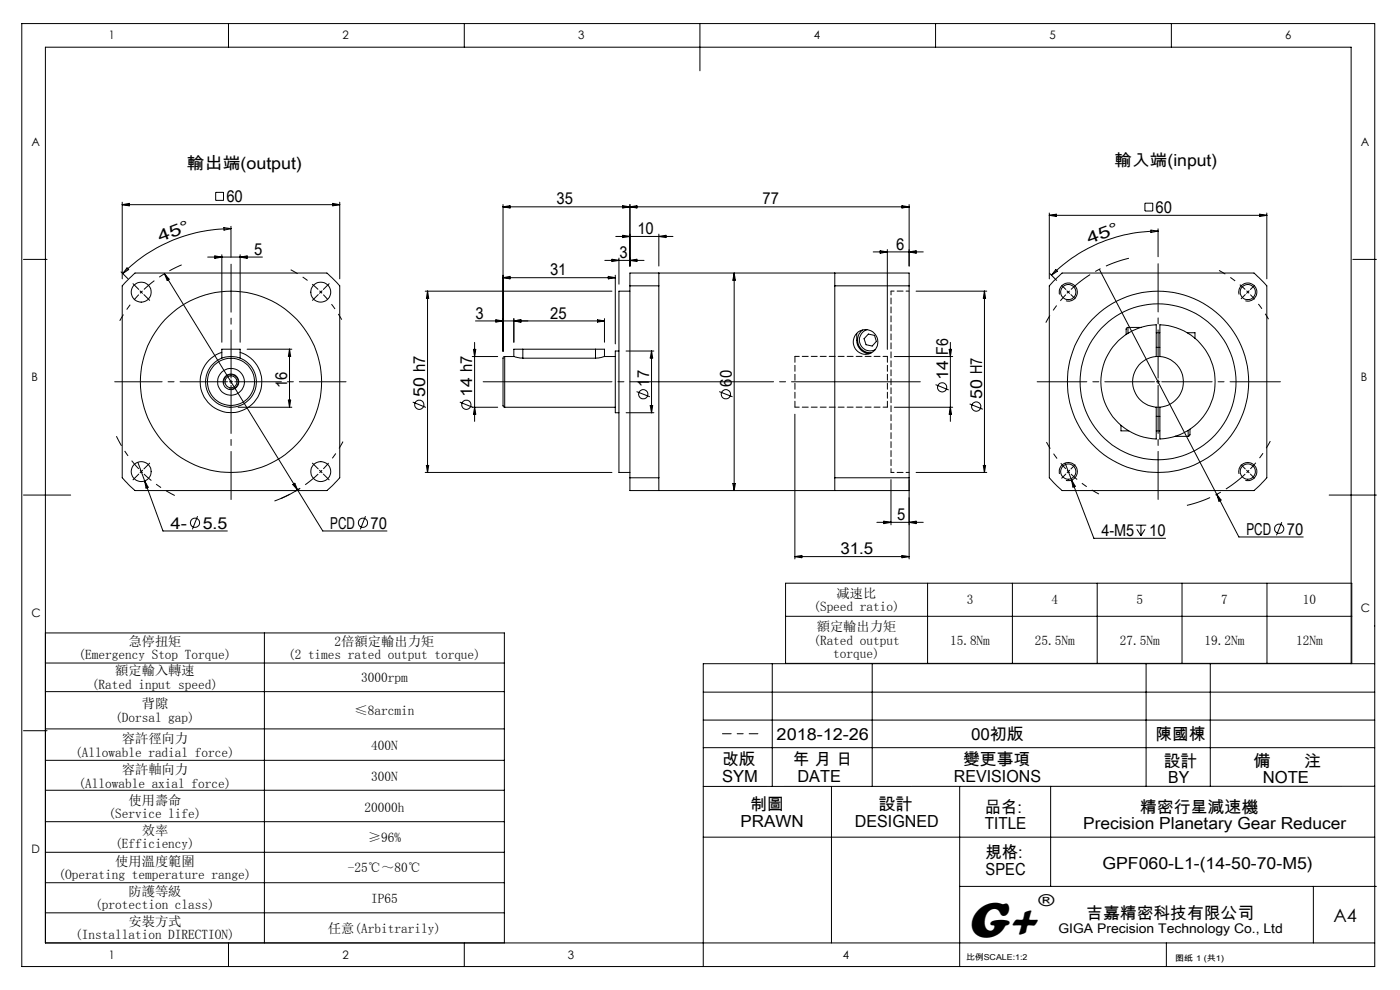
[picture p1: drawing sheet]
<svg xmlns="http://www.w3.org/2000/svg" width="297mm" height="210mm" viewBox="0 0 297 210" stroke-linecap="round" stroke-linejoin="round" font-family="sans-serif">
<g fill="none" stroke="#000" stroke-width=".21">
<path d="M4.6 5h287v200h-287zM48.5 5v5M98.5 5v5M148.5 5v10M198.5 5v5M248.5 5v5M5 55h5M25.7 57.7l1.4 1.4M25.9 42.9v16.3M25.9 43.4h46.2M25.9 43.4l1.5-.3v.6zM27 56.8l.3 .4-1.3 .8z"/>
<path d="M27.2 59.3l1.4-1.4h40.8l2 2 .7 .7v40.7l-1.7 1.8-1 1h-40.8l-1.4-1.3-1.3-1.5v-40.7zM34.9 58.1l28.2 45.8M34.9 58.1l1 1.1-.4 .3zM44.1 54.5h11.6M45.6 54.3l1.5 .2-1.5 .3zM45.8 40.8h1.6v1.7h-1.6zM47.1 54v18.6M47.5 48.3l1.5 .2-1.5 .3zM49 48.5a32.5 32.5 0 0 0-23 9.5M49 48v6.6M50.9 54v18.6M50.9 54.5l1.5-.2v.5z"/>
<path d="M70.6 43.1l1.5 .3-1.5 .3zM72.1 42.9v16.3M106.7 43.9h86.2M106.7 43.4v31.1M106.7 43.9l1.5-.3v.5zM106.7 58.9l1.5-.3v.6zM106.7 58.9h23.8M128.3 55.2h8.3M129 58.6l1.5 .3-1.5 .3zM129.8 55l1.5 .2-1.5 .3zM130.5 58.4v14.5M130.6 50.2h12.2"/>
<path d="M131.3 54.7v5.6M132.1 43.6l1.5 .3-1.5 .2zM132.1 49.9l1.5 .3-1.5 .2zM133.6 43.4v13M133.6 43.9l1.5-.3v.5zM133.6 55.2l1.5-.2v.5zM139.8 49.7v6.7M139.8 50.2l1.5-.3v.5zM139.8 57.9v2.7M155.8 57.9v46.2M155.8 57.9l.2 1.5h-.5zM177.1 57.9v2.7"/>
<path d="M185.2 53.4h10.7M186.7 53.2l1.5 .2-1.5 .3zM188.2 52.9v21.2M191.3 43.6l1.6 .3-1.6 .2zM192.9 53.4l1.4-.2v.5zM192.9 43.4v13M222.6 45.2v14M222.6 45.7h46.1M222.6 45.7l1.5-.3v.5zM222.7 58l1.5 1.5M223.6 59.6l1.7-1.7h40.7l1.1 1 1.6 1.7v40.7l-1.3 1.5-1.4 1.3h-40.7l-1-1-1.7-1.8v-40.7zM224 57.2l.3 .3-1.2 .9z"/>
<path d="M233.2 57.1l24.9 47.8M242.9 43.1h1.6v1.7h-1.6zM244.2 48.8l1.5 .2-1.5 .3zM245.7 49a32.2 32.2 0 0 0-22.6 9.4M245.7 48.5v6M267.2 45.4l1.5 .3-1.5 .2zM268.7 45.2v14M287 55h5M29.7 61.7l.3 .3M30 62l-.3 .2M30 62l.2 .2M30.2 61.7l-.2 .3"/>
<path d="M47.1 74.7a6.5 6.5 0 0 0-3.4 10.1 6.5 6.5 0 0 0 10.6 0 6.5 6.5 0 0 0-3.4-10.1M47.1 76v-1.9h3.8v1.9M52.4 74.1h9.5M61.4 74.1v12.3M61.4 74.1l.3 1.5h-.5zM90.2 61.8h39.6M90.7 61.8l.2 1.5h-.4zM90.7 61.8v38.4M100.2 75.6h5.4M100.4 74.1h.5l-.2 1.5zM100.7 72.6v16.8M105.2 67.8l1.5 .3-1.5 .2z"/>
<path d="M107.1 75.6l-.4 .2v10.3l.4 .3M107.1 75.6v10.8M107.1 75.6h1.9M109 68.1l1.5-.3v.5zM109 75.6l1.9 .4M109 67.6v5M110.9 74.1h-1.9v1.5M110.9 74.1h15.4M110.9 76h15.4M110.9 74.1v1.9M126.3 74.1h1.9v1.5M126.3 74.1v1.9"/>
<path d="M126.8 67.8l1.4 .3-1.4 .2zM128.2 75.6l-1.9 .4M128.2 75.6h2.3M128.2 67.6v5M128.2 68.1h-27.3M131.3 74.5h-.8v13.1h.8M132.8 74.5h5.9M133.6 60.6v-2.7h59.3v2.7M133.6 61.8h-2.3v38.4h2.3M133.6 60.6v40.7M133.6 60.6h6.2M138.2 74.5v13.1"/>
<path d="M138.2 74.5l.3 1.4h-.6zM139.8 60.6v40.7M177.1 60.6h15.8M177.1 60.6v40.7M181.8 70.7a4.6 4.6 0 0 0 1 3.7l.9 .5 .7 .1M183 70a2.69 2.69 0 0 0-.9 3.2 2.69 2.69 0 0 0 2.8 1.6M183.9 69.9a2.31 2.31 0 0 0-1.4 3.1 2.31 2.31 0 0 0 3.1 1.2M184.2 70.9l1.3 .2 .4 1.3-.9 1-1.3-.3-.4-1.2zM189.7 75.6h12.4M192.9 60.6v40.7M194.3 61.8h15M201.4 74.1h.5l-.3 1.5z"/>
<path d="M201.6 72.6v16.8M208.8 61.8v38.4M208.8 61.8l.3 1.5h-.5zM224.8 62.5a1.92 1.92 0 0 1 1.7-2.5 1.92 1.92 0 0 1 2.1 2.1 1.92 1.92 0 0 1-2.5 1.7M226.3 61.7l.3 .3M226.6 62l-.2 .2M226.6 62l.3 .2M226.9 61.7l-.3 .3M239.3 69.5l-.4 .2v1.2M239.3 69.5v1.2M239.3 69.5h2.7M242 69.5h.1"/>
<path d="M245.3 75.6a5.4 5.4 0 0 0-5 5.4 5.4 5.4 0 0 0 5 5.4M245.3 75.6v-6.7a12.1 12.1 0 0 0-11.8 12.1 12.1 12.1 0 0 0 11.8 12.1v-6.7M245.3 75.6h.8M245.3 70.6h.8M245.3 73.7h.8M246.1 75.6a5.4 5.4 0 0 1 4.9 5.4 5.4 5.4 0 0 1-4.9 5.4M246.1 75.6v-6.7a12.1 12.1 0 0 1 11.7 12.1 12.1 12.1 0 0 1-11.7 12.1v-6.7M251.9 70.6h1.6v1.2M262.9 62.5a1.92 1.92 0 0 1 1.6-2.5 1.92 1.92 0 0 1 2.1 2.1 1.92 1.92 0 0 1-2.4 1.7M29.2 98.1l5.4 14.5h13.6M47.5 81.4a1.53 1.53 0 0 1 1.3-1.9 1.53 1.53 0 0 1 1.7 1.6 1.53 1.53 0 0 1-1.9 1.4M48.7 86.4h.3"/>
<path d="M50.5 86.4h11.4M61.2 84.9h.5l-.3 1.5zM87.6 85.3l2.7 1.1M90.5 98.7h.4l-.2 1.5zM97.5 85.3l2.8 1.1M100.2 86.4h5.4M100.7 86.4l.2 1.5h-.5zM107.1 86.4h23.4M132.8 87.6h5.9M135 83.1l2.9 1.1M137.9 86h.6l-.3 1.6zM152.6 83.1l2.8 1.1"/>
<path d="M168.6 87.9v30.7M189.7 86.4h12.4M198.5 81.6l2.8 1.1M201.6 86.4l.3 1.5h-.5zM205.7 85.7l2.8 1.1M208.6 98.7h.5l-.3 1.5zM226 98.2l1.3 3.6M237.8 90.2v1.2h1.7M245.3 86.4h.8M245.3 88.3h.8M245.3 91.4h.8M249.3 92.6h2.8"/>
<path d="M249.3 92.5v.1M252.1 91.3v1.3M252.4 91v1.3l-.3 .3M5 105h10M30.7 102l.7 1.4-.4 .1zM41.9 109.5l-1.1 2.8M62.1 102.8l.4-.3 .6 1.4zM63.1 103.9l5.4 8.7h13.6M63.5 103.7l-3.9 2.1M77.5 109.5l-1.1 2.8M90.2 100.2h39.6M133.6 101.3v2.8h59.3v-2.8"/>
<path d="M133.6 101.3h6.2M139.8 101.3v2.8M155.5 102.6h.5l-.2 1.5zM168.6 118.1h24.3M168.6 118.1l1.5-.3v.5zM177.1 101.3v2.8M177.1 101.3h15.8M186 110.8h9.9M187.5 110.6l1.5 .2-1.5 .3zM189 101.7v9.6M191.3 117.8l1.6 .3-1.6 .2zM192.9 101.7v16.9"/>
<path d="M192.9 110.8l1.4-.2v.5zM194.3 100.2h15M224.8 100.5a1.93 1.93 0 0 1 1.7-2.4 1.93 1.93 0 0 1 2.1 2.1 1.93 1.93 0 0 1-2.5 1.7M227.3 101.8l4.8 12.4h15.2M227.3 101.8l.8 1.3-.5 .2zM240.9 111.4h2.3M241.2 112.3l.8 1.3M242 111.4v2.2M242.9 112.3l-.9 1.3M258.1 104.9l4.7 9h13.7M258.1 104.9l.9 1.2-.4 .2zM262.9 100.5a1.93 1.93 0 0 1 1.7-2.4 1.93 1.93 0 0 1 2 2.1 1.93 1.93 0 0 1-2.4 1.7"/>
<path d="M271.9 110.8l-1.1 2.8M282 105h10M9.6 134.3h97.4v65.7M56.1 134.3v65.7M166.7 123.7h120.1v17h-120.1zM166.7 130.7h120.1M196.8 123.7v17M214.8 123.7v17M232.8 123.7v17M250.8 123.7v17M268.8 123.7v17M5 155h5"/>
<path d="M9.6 140.6h97.4M9.6 146.7h97.4M9.6 154.6h97.4M149.2 152.7h142.4M149.2 146.8h142.4M149.2 158.6h142.4M163.8 140.8v26M185 140.8v26M243.1 140.8v26M256.8 140.8v26M286.6 140.8v-130.8h-277v190h282M291.6 140.8h-142.4v64.2"/>
<path d="M9.6 161.3h97.4M9.6 167.6h97.4M9.6 174.3h97.4M149.2 177.6h142.4M176.4 166.8v33.2M203.6 166.8v38.2M222.9 166.8v21.2M291.6 166.8h-142.4M9.6 180.8h97.4M9.6 187.2h97.4M9.6 193.6h97.4M203.6 188h88.4"/>
<path d="M278.6 188v12M48.5 200v5M98.5 200v5M247.4 200v5"/>
<circle cx="30" cy="62" r="2.12"/>
<circle cx="68.1" cy="62" r="2.12"/>
<circle cx="183.6" cy="72.5" r="2.62"/>
<circle cx="226.6" cy="62" r="1.61"/>
<circle cx="264.7" cy="61.9" r="1.62"/>
<circle cx="49" cy="81" r="19.2"/>
<circle cx="49" cy="81" r="1.27"/>
<circle cx="49" cy="81" r="5.4"/>
<circle cx="49" cy="81" r="1.66"/>
<circle cx="49" cy="81" r="5"/>
<circle cx="49" cy="81" r="2.85"/>
<circle cx="89" cy="85.8" r=".98"/>
<circle cx="98.9" cy="85.8" r=".98"/>
<circle cx="136.5" cy="83.6" r=".99"/>
<circle cx="154" cy="83.6" r=".99"/>
<circle cx="199.9" cy="82.2" r=".97"/>
<circle cx="207.1" cy="86.2" r=".98"/>
<circle cx="245.7" cy="81" r="19.2"/>
<circle cx="245.7" cy="81" r="16.5"/>
<circle cx="30" cy="100" r="2.12"/>
<circle cx="41.4" cy="110.9" r=".98"/>
<circle cx="68.1" cy="100" r="2.12"/>
<circle cx="77" cy="110.9" r=".98"/>
<circle cx="226.6" cy="100" r="1.61"/>
<circle cx="264.7" cy="100" r="1.62"/>
<circle cx="271.4" cy="112.2" r=".98"/>
</g>
<path d="M226.1 62.5a26.9 26.9 0 0 0-4.2 5.9M265.3 99.5a26.9 26.9 0 0 0 4.2-5.9M227.2 100.6a26.9 26.9 0 0 0 5.9 4.2" fill="none" stroke="#000" stroke-width=".21" stroke-dasharray="30.5 1.3 1.3 1.3" stroke-dashoffset="28.7" stroke-linecap="butt"/>
<path d="M227.2 61.4a26.9 26.9 0 0 1 12.3-6.6M264.2 100.6a26.9 26.9 0 0 1-12.4 6.6" fill="none" stroke="#000" stroke-width=".21" stroke-dasharray="30.5 1.3 1.3 1.3" stroke-dashoffset="25.3" stroke-linecap="butt"/>
<path d="M68.1 61.9l-.3-.2M68.1 61.9l.2 .3M264.7 61.9l-.3-.2M264.7 61.9l.3 .3M30 100l.3 .3M30 100l-.3-.3M68.1 100l.2-.3M68.1 100l-.3 .3M226.6 100l.3 .3M226.6 100l-.2-.3M264.7 100l.3-.3M264.7 100l-.3 .3" fill="none" stroke="#000" stroke-width=".21" stroke-dasharray="30.5 1.3 1.3 1.3" stroke-linecap="butt"/>
<path d="M29.4 62.5a26.9 26.9 0 0 0-4 5.6M264.2 61.4a26.9 26.9 0 0 0-5.6-4M226.1 99.5a26.9 26.9 0 0 1-4.1-5.7" fill="none" stroke="#000" stroke-width=".21" stroke-dasharray="30.5 1.3 1.3 1.3" stroke-dashoffset="28.9" stroke-linecap="butt"/>
<path d="M68.6 62.5a26.9 26.9 0 0 1 3.9 5.3M265.3 62.5a26.9 26.9 0 0 1 3.8 5.2" fill="none" stroke="#000" stroke-width=".21" stroke-dasharray="30.5 1.3 1.3 1.3" stroke-dashoffset="29.1" stroke-linecap="butt"/>
<path d="M30.5 61.4a26.9 26.9 0 0 1 8-5.2" fill="none" stroke="#000" stroke-width=".21" stroke-dasharray="30.5 1.3 1.3 1.3" stroke-dashoffset="27.6" stroke-linecap="butt"/>
<path d="M67.5 61.4a26.9 26.9 0 0 0-5.8-4.2M68.6 99.5a26.9 26.9 0 0 0 4.2-5.8" fill="none" stroke="#000" stroke-width=".21" stroke-dasharray="30.5 1.3 1.3 1.3" stroke-dashoffset="28.8" stroke-linecap="butt"/>
<path d="M67.5 100.6a26.9 26.9 0 0 1-9.3 5.7" fill="none" stroke="#000" stroke-width=".21" stroke-dasharray="30.5 1.3 1.3 1.3" stroke-dashoffset="26.9" stroke-linecap="butt"/>
<path d="M30.5 100.6a26.9 26.9 0 0 0 6.6 4.5" fill="none" stroke="#000" stroke-width=".21" stroke-dasharray="30.5 1.3 1.3 1.3" stroke-dashoffset="28.4" stroke-linecap="butt"/>
<path d="M29.4 99.5a26.9 26.9 0 0 1-4.7-7" fill="none" stroke="#000" stroke-width=".21" stroke-dasharray="30.5 1.3 1.3 1.3" stroke-dashoffset="28.2" stroke-linecap="butt"/>
<path d="M102.5 81h92.7" fill="none" stroke="#000" stroke-width=".21" stroke-dasharray="30.5 1.3 1.3 1.3" stroke-dashoffset="3.2"/>
<path d="M153.3 155.6h7.5" fill="none" stroke="#000" stroke-width=".21" stroke-dasharray="30.5 1.3 1.3 1.3" stroke-dashoffset="28.6"/>
<path d="M192.9 61.8h-3.9M189 100.2h3.9" fill="none" stroke="#000" stroke-width=".21" stroke-dasharray="1.3 .6" stroke-dashoffset=".6"/>
<path d="M189 100.2v-38.4" fill="none" stroke="#000" stroke-width=".21" stroke-dasharray="1.3 .6" stroke-dashoffset=".5"/>
<path d="M168.6 86.4v-10.8M188.3 86.4v-10.8" fill="none" stroke="#000" stroke-width=".21" stroke-dasharray="1.3 .6"/>
<path d="M188.3 75.6h-19.7M168.6 86.4h19.7" fill="none" stroke="#000" stroke-width=".21" stroke-dasharray="1.3 .6" stroke-dashoffset=".4"/>
<g fill="none" stroke="#000" stroke-width=".21" stroke-dasharray="30.5 1.3 1.3 1.3">
<path d="M29.4 61.4l-1.2-1.2M30.5 62.5l1.2 1.2M67.5 62.5l-1.2 1.2M68.1 61.9l.2-.2M68.1 61.9l-.3 .3M68.6 61.4l1.2-1.2M226.1 61.4l-.9-.9M227.2 62.5l.9 .9M264.2 62.5l-.9 .9M264.7 61.9l.3-.2M264.7 61.9l-.2 .3M265.3 61.4l.8-.9"/>
<path d="M30.5 99.5l1.2-1.2M49 81v-.4M49 81h-.4M49 81v.4M49 81h.4M67.5 99.5l-1.2-1.2M227.2 99.5l.9-.9M245.7 81v-.4M245.7 81h-.4M245.7 81v.4M245.7 81h.4M264.2 99.5l-.9-.9"/>
<path d="M29.4 100.6l-1.2 1.2M30 100l-.3 .3M30 100l.3-.3M68.1 100l.2 .3M68.1 100l-.3-.3M68.6 100.6l1.2 1.2M226.1 100.6l-.9 .8M226.6 100l-.2 .3M226.6 100l.3-.3M264.7 100l.3 .3M264.7 100l-.2-.3M265.3 100.6l.8 .8"/>
</g>
<path d="M245.7 80.2v-24.3" fill="none" stroke="#000" stroke-width=".21" stroke-dasharray="30.5 1.3 1.3 1.3" stroke-dashoffset="20.2"/>
<path d="M244.9 81h-24.9" fill="none" stroke="#000" stroke-width=".21" stroke-dasharray="30.5 1.3 1.3 1.3" stroke-dashoffset="19.9"/>
<path d="M49 80.2v-24.2M49 81.8v24.2M245.7 81.8v24.2" fill="none" stroke="#000" stroke-width=".21" stroke-dasharray="30.5 1.3 1.3 1.3" stroke-dashoffset="20.3"/>
<path d="M246.5 81h25.1" fill="none" stroke="#000" stroke-width=".21" stroke-dasharray="30.5 1.3 1.3 1.3" stroke-dashoffset="19.8"/>
<path d="M48.2 81h-23.9" fill="none" stroke="#000" stroke-width=".21" stroke-dasharray="30.5 1.3 1.3 1.3" stroke-dashoffset="20.4"/>
<path d="M49.8 81h23.6" fill="none" stroke="#000" stroke-width=".21" stroke-dasharray="30.5 1.3 1.3 1.3" stroke-dashoffset="20.6"/>
<text font-size="11" x="205.1" y="198.7">G+</text>
<text font-size="3.9" x="282.9" y="195.5">A4</text>
<g font-size="3.5">
<text x="39.7" y="35.9">輸出端(output)</text>
<text x="236.5" y="35.2">輸入端(input)</text>
<text x="48" y="42.9">60</text>
<text x="118" y="43.4">35</text>
<text x="161.8" y="43.4">77</text>
<text x="245.2" y="45.2">60</text>
<text x="34" y="51.4" transform="rotate(-21 34 51.4)">4 5 °</text>
<text x="135.2" y="49.7">10</text>
<text x="190.1" y="52.9">6</text>
<text x="231" y="51.8" transform="rotate(-21 231 51.8)">4 5 °</text>
<text x="53.9" y="54">5</text>
<text x="116.7" y="58.4">31</text>
<text x="131.4" y="54.7">3</text>
<text x="100.9" y="67.6">3</text>
<text x="116.7" y="67.6">25</text>
<text x="201.1" y="75.3" transform="rotate(-90 201.1 75.3)">F6</text>
<text x="60.9" y="82.4" transform="rotate(-90 60.9 82.4)">16</text>
<text x="137.7" y="82" transform="rotate(-90 137.7 82)">17</text>
<text x="155.3" y="82" transform="rotate(-90 155.3 82)">60</text>
<text x="201.1" y="80.5" transform="rotate(-90 201.1 80.5)">14</text>
<text x="90.2" y="84.2" transform="rotate(-90 90.2 84.2)">50 h7</text>
<text x="100.2" y="84.2" transform="rotate(-90 100.2 84.2)">14 h7</text>
<text x="208.4" y="84.6" transform="rotate(-90 208.4 84.6)">50 H7</text>
<text x="36.2" y="112.1">4-</text>
<text x="43" y="112.1">5.5</text>
<text x="70.1" y="112.1">PCD</text>
<text x="78.6" y="112.1">70</text>
<text x="190.3" y="110.3">5</text>
<text x="233.7" y="113.7">4-M5</text>
<text x="243.8" y="113.7">10</text>
<text x="264.4" y="113.4">PCD</text>
<text x="273" y="113.4">70</text>
<text x="178.3" y="117.6">31.5</text>
<text x="164.8" y="157">2018-12-26</text>
<text x="206" y="157">00初版</text>
<text x="245.2" y="157">陳國棟</text>
<text x="153.2" y="162.3">改版</text>
<text x="153.2" y="165.8">SYM</text>
<text x="168.2" y="162.3">年 月 日</text>
<text x="169.2" y="165.8">DATE</text>
<text x="202.4" y="165.8">REVISIONS</text>
<text x="204.3" y="162.3">變更事項</text>
<text x="246.9" y="162.6">設計</text>
<text x="247.9" y="166.1">BY</text>
<text x="265.9" y="162.6">備</text>
<text x="267.9" y="166.1">NOTE</text>
<text x="276.6" y="162.6">注</text>
<text x="159.1" y="171.9">制圖</text>
<text x="186.4" y="171.9">設計</text>
<text x="208.9" y="172.4">品名:</text>
<text x="241.8" y="172.4">精密行星減速機</text>
<text x="157.1" y="175.4">PRAWN</text>
<text x="181.3" y="175.4">DESIGNED</text>
<text x="208.9" y="175.9">TITLE</text>
<text x="229.8" y="175.9">Precision Planetary Gear Reducer</text>
<text x="209.1" y="182.1">規格:</text>
<text x="209.1" y="185.6">SPEC</text>
<text x="233.9" y="184.3">GPF060-L1-(14-50-70-M5)</text>
<text x="220.3" y="192.2">®</text>
<text x="230.5" y="194.8">吉嘉精密科技有限公司</text>
</g>
<g font-size="2.8">
<text x="172.6" y="129.6">(Speed ratio)</text>
<text x="177.5" y="126.8">减速比</text>
<text x="205.1" y="128.2">3</text>
<text x="223.1" y="128.2">4</text>
<text x="241.1" y="128.2">5</text>
<text x="259.1" y="128.2">7</text>
<text x="276.4" y="128.2">10</text>
<text x="27.2" y="137">急停扭矩</text>
<text x="71" y="137">2倍額定輸出力矩</text>
<text x="172.6" y="136.7">(Rated output</text>
<text x="173.3" y="133.9">額定輸出力矩</text>
<text x="201.5" y="136.7">15.8Nm</text>
<text x="219.5" y="136.7">25.5Nm</text>
<text x="237.5" y="136.7">27.5Nm</text>
<text x="255.5" y="136.7">19.2Nm</text>
<text x="275" y="136.7">12Nm</text>
<text x="16.7" y="139.8">(Emergency Stop Torque)</text>
<text x="24.4" y="143.3">額定輸入轉速</text>
<text x="61.1" y="139.8">(2 times rated output torque)</text>
<text x="176.8" y="139.5">torque)</text>
<text x="19.5" y="146.1">(Rated input speed)</text>
<text x="76.6" y="144.7">3000rpm</text>
<text x="24.4" y="153.1">(Dorsal gap)</text>
<text x="30.1" y="150.2">背隙</text>
<text x="75.2" y="151.7">≤8arcmin</text>
<text x="15.9" y="160.5">(Allowable radial force)</text>
<text x="25.8" y="157.7">容許徑向力</text>
<text x="78.7" y="159.1">400N</text>
<text x="16.7" y="167">(Allowable axial force)</text>
<text x="25.8" y="164.2">容許軸向力</text>
<text x="78.7" y="165.6">300N</text>
<text x="23" y="173.6">(Service life)</text>
<text x="27.2" y="170.7">使用壽命</text>
<text x="77.3" y="172.2">20000h</text>
<text x="24.4" y="180">(Efficiency)</text>
<text x="30.1" y="177.1">效率</text>
<text x="78" y="178.5">≥96%</text>
<text x="24.4" y="183.6">使用溫度範圍</text>
<text x="73.8" y="185">-25℃～80℃</text>
<text x="12.4" y="186.4">(Operating temperature range)</text>
<text x="27.2" y="190">防護等級</text>
<text x="78.7" y="191.4">IP65</text>
<text x="20.2" y="192.9">(protection class)</text>
<text x="27.2" y="196.4">安裝方式</text>
<text x="69.6" y="197.8">任意(Arbitrarily)</text>
<text x="224.5" y="197.8">GIGA Precision Technology Co., Ltd</text>
<text x="16" y="199.2">(Installation DIRECTION)</text>
</g>
<g font-size="2.5">
<text x="23.1" y="8.4">1</text>
<text x="72.7" y="8.4">2</text>
<text x="122.7" y="8.4">3</text>
<text x="172.7" y="8.4">4</text>
<text x="222.7" y="8.4">5</text>
<text x="272.7" y="8.4">6</text>
<text x="6.7" y="30.9">A</text>
<text x="288.7" y="30.9">A</text>
<text x="6.7" y="80.9">B</text>
<text x="288.7" y="80.9">B</text>
<text x="6.7" y="130.9">C</text>
<text x="288.7" y="129.9">C</text>
<text x="6.7" y="180.9">D</text>
<text x="23.1" y="203.4">1</text>
<text x="72.7" y="203.4">2</text>
<text x="120.5" y="203.4">3</text>
<text x="178.8" y="203.4">4</text>
</g>
<g font-size="1.7">
<text x="204.9" y="203.7">比例SCALE:1:2</text>
<text x="249.3" y="203.8">图纸 1 (共1)</text>
</g>
</svg>
